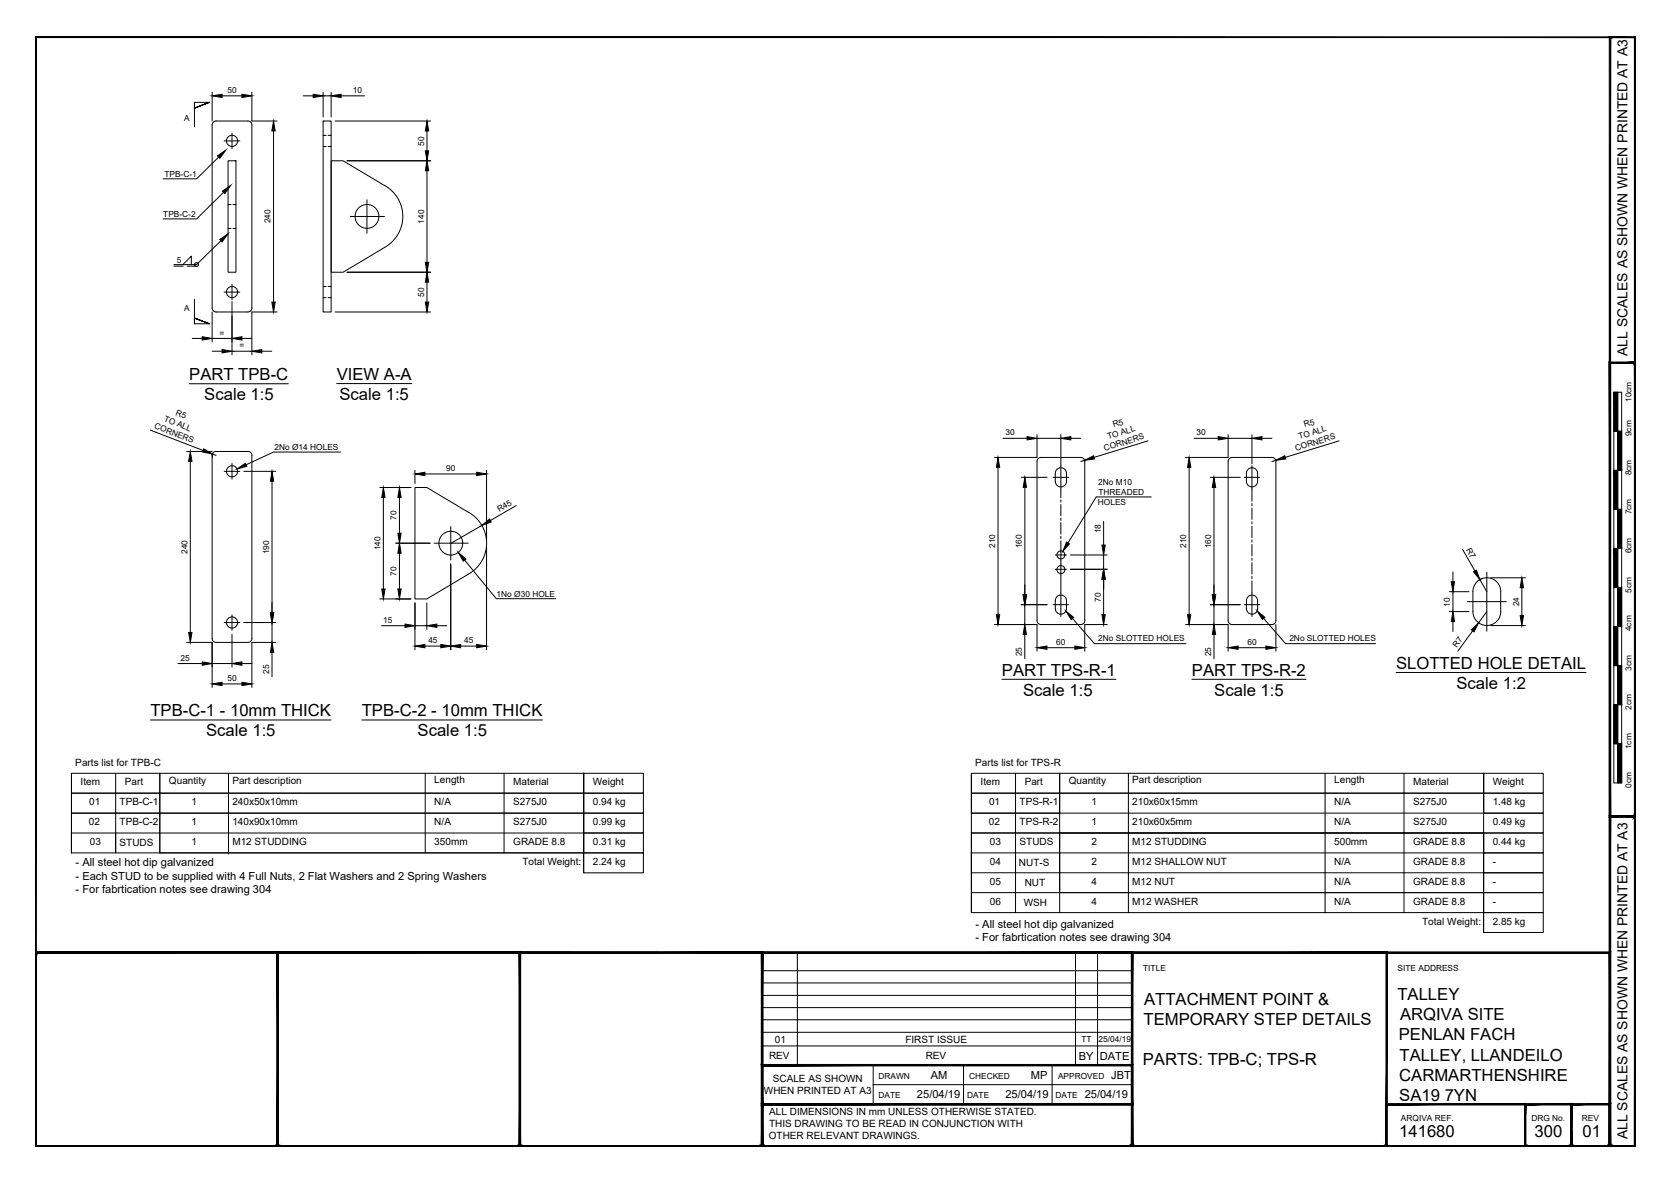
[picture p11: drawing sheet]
<svg xmlns="http://www.w3.org/2000/svg" width="420mm" height="297mm" viewBox="0 0 420 297" stroke-linecap="round" stroke-linejoin="round" font-family="sans-serif">
<!-- layer: PROPOSED OTHER USER 1 -->
<g fill="none" stroke="#000" stroke-width=".25">
<path d="M53.6 30.7l.7-.3h8a.97 .97 0 0 1 1 1v46a1.01 1.01 0 0 1-1 1h-8a1.01 1.01 0 0 1-1-1v-46zM81.2 30.4h2v48h-2zM57.3 40.4h2v28h-2zM96.7 46.7l-10.5-6.3h-3v28h3l10.5-6.2M96.7 46.6a8.9 8.9 0 0 1 0 15.5M53.6 113.7l.7-.3h8a.97 .97 0 0 1 1 1v46a1.01 1.01 0 0 1-1 1h-8a1.01 1.01 0 0 1-1-1v-46zM260.9 115.3l.7-.3h10a.97 .97 0 0 1 1 1v39.9a1.01 1.01 0 0 1-1 1.1h-10a1.01 1.01 0 0 1-1-1.1v-39.9zM265.2 118.9a1.41 1.41 0 0 1 1.4-1.4 1.41 1.41 0 0 1 1.4 1.4M265.2 119v2M268 119v2M309.6 115h10a1.01 1.01 0 0 1 1 1v40a.97 .97 0 0 1-1 1h-10M309.6 115a1.01 1.01 0 0 0-1 1v39.9a1.01 1.01 0 0 0 1 1.1"/>
<path d="M313.2 118.9a1.41 1.41 0 0 1 1.4-1.4 1.41 1.41 0 0 1 1.4 1.4M313.2 119v2M316 119v2M117.7 128.8l-10.4-6.3h-3v28h3l10.4-6.2M117.7 128.7a8.9 8.9 0 0 1 .1 15.5M265.2 121a1.41 1.41 0 0 0 1.4 1.4 1.41 1.41 0 0 0 1.4-1.4M313.2 121a1.41 1.41 0 0 0 1.4 1.4 1.41 1.41 0 0 0 1.4-1.4M265.2 152.9a1.41 1.41 0 0 0 1.4 1.4 1.41 1.41 0 0 0 1.4-1.4M265.2 153v-2a1.41 1.41 0 0 1 1.4-1.5 1.41 1.41 0 0 1 1.4 1.5v2M313.2 152.9a1.41 1.41 0 0 0 1.4 1.4 1.41 1.41 0 0 0 1.4-1.4M313.2 153v-2a1.41 1.41 0 0 1 1.4-1.5 1.41 1.41 0 0 1 1.4 1.5v2M371.2 146.2a3.5 3.5 0 0 1 3.8-.8 3.5 3.5 0 0 1 2.1 3.3v5a3.5 3.5 0 0 1-3.5 3.5 3.5 3.5 0 0 1-3.5-3.5v-5a3.5 3.5 0 0 1 1.1-2.5z"/>
<circle cx="58.3" cy="35.4" r="1.41"/>
<circle cx="92.2" cy="54.4" r="3"/>
<circle cx="58.3" cy="73.4" r="1.41"/>
<circle cx="58.3" cy="118.4" r="1.41"/>
<circle cx="113.3" cy="136.5" r="3"/>
<circle cx="266.6" cy="139.5" r="1.01"/>
<circle cx="58.3" cy="156.4" r="1.41"/>
<circle cx="266.6" cy="143.1" r="1.01"/>
</g>
<!-- layer: PROPOSED OTHER USER 1 - HIDDEN -->
<g fill="none" stroke="#000" stroke-width=".25">
<path d="M81.2 36.8h.8M81.2 34h.8M82.5 36.8h.7M82.5 34h.7M57.3 51.4h.8M57.3 57.4h.8M58.5 51.4h.8M58.5 57.4h.8M81.2 72h.8M81.2 74.8h.8M82.5 72h.7M82.5 74.8h.7"/>
<path d="M266.6 122.9v2.2M266.6 125.6v.6M266.6 126.8v2.8M266.6 130.2v.6M266.6 131.3v2.9M266.6 134.8v.5M266.6 135.9v2.2M314.6 122.9v3.1M314.6 126.5v.6M314.6 127.7v2.8M314.6 131.1v.6M314.6 132.2v2.9"/>
<path d="M314.6 135.7v.5M314.6 136.8v2.9M266.6 140.9v.8M266.6 144.5v4.5M314.6 140.3v.5M314.6 141.4v2.9M314.6 144.8v.6M314.6 146v3"/>
</g>
<!-- layer: TEXT AND DIMENSIONS -->
<g fill="none" stroke="#000" stroke-width=".25">
<path d="M48.9 25.7v1.5l3.7-1.5-3.7 1.5 3.7-1.5h-3.7v6.2M53.3 23.2v7.2M55 39.5l-5.6 5.4h-8.4M55.8 24.1h5M56.3 35.4h4M58.3 33.4v4M63.3 23.2v7.2h6.3M68.7 32.9v43M76.2 24.1h2.5M81.2 24.1h2M81.2 23.2v6.2M83.2 23.2v6.2"/>
<path d="M84.2 30.4h24M85.7 24.1h5.9M107.3 32.9v5M56.2 48.3l-6.8 6.7h-8.4M87.2 40.4h21M88 54.4h8.6M92.2 50.2v8.4M107.3 42.9v23M43.7 66.9h2.4M45.9 66.5l2.2-2.1v2.1M47 66.9h2.4M48.9 75.2v6.2h3.7l-3.7-1.5 3.7 1.5-3.7-1.5v1.5"/>
<path d="M53.3 78.4v7.5M55.5 60.5l-6.1 6h-5.7M56.3 73.4h4M58.3 71.4v4M58.3 75.8v13.4M69.6 78.4h-6.3v10.8M84.2 78.4h24M87.2 68.4h21M107.3 70.9v5M47.5 96.4h25M48.3 85h2.5M53.3 88.3h2.5"/>
<path d="M53.3 85h5M58.3 88.3h5M60.8 85h2.5M65.8 88.3h2.5M84.6 96.4h18.9M37.8 108.1l13.2 5.1M46.9 113.5h6.4M47.8 116v42.9M53.4 114.1l.9 .3M53.5 113.9l-.2 .5 .1 .5M56.3 118.4h4M58.3 116.5v3.9"/>
<path d="M61.3 118.4h8M85.6 113.6h-16.9l-6.9 3.2M104.3 118.2v3.3M106.8 119.1h13M122.3 118.2v17.3M250.8 117.5v37M252 110.2h6.1M256.6 120h6.5M260.6 109.2v5.8h-10.7M260.6 110.2h6M264.6 120h3.9M266.6 109.2v13.7"/>
<path d="M269.1 110.2h2.5M272.5 115.7l-.9 .3M288.5 110.8l-13.6 4.1M298.8 117.5v37M300.1 110.2h6M304.2 120h7.5M308.6 109.2v5.8h-10.7M308.6 110.2h6M312.7 120h3.9M314.6 109.2v7.4M314.6 117v5.9M317.1 110.2h2.5"/>
<path d="M320.6 115.7l-1 .3M336.5 110.8l-13.5 4.1M68.4 120.9v33M95.4 122.5h7.9M96.3 125v23M99.5 136.5h8.6M100.4 125v9M100.4 139v9M109.1 136.5h8.6M113.3 132.3v8.4M121.1 132.1l-7.7 4.4M122.3 137.5v25.8"/>
<path d="M129.7 127l-6.5 3.8M257.5 122.5v27M265.2 139.5h2.8M266.6 138.1v2.8M269 139.5h9.2M277.3 131v6M277.3 139.5v3.6M289.3 124.9h-13.8l-7.1 11.5M305.1 122.5v27M367.5 138l3.1 5.5M56.3 156.4h4M58.3 154.5v3.9"/>
<path d="M58.3 159.4v8.2M61.3 156.4h8M68.4 156.4v5M95.4 150.5h7.9M95.8 157.2h6M104.3 151.5v11.8M104.3 157.2h3M107.3 151.5v6.6M109.8 157.2h2.5M113.3 141.7v21.6M116.8 140.8l7.9 9.7h14.9M249.9 157h10.7v6.7"/>
<path d="M256.6 152h6.5M257.5 147v2.5M257.5 152v5M257.5 159.4v6.1M264.6 152h3.9M265.2 143.1h2.8M266.6 141.7v2.8M266.6 149v5.9M269 143.1h9.2M269.5 155.4l5.5 6.4h23M277.3 145.6v8.9M278.2 157h-5.6v6.7"/>
<path d="M297.9 157h10.7v6.7M304.2 152h7.5M305.1 152v5M305.1 159.4v6.1M312.7 152h3.9M314.6 149v5.9M317.5 155.4l5.6 6.4h22.6M320.6 157v6.7M364.2 153.7h4.9M364.2 148.7h4.9M365.1 143.7v2.5M365.1 148.7v5"/>
<path d="M365.1 156.2v2.5M368.7 151.2h9.8M370.1 158.5l-3.8 5.1M371.9 145.7l1.7 3M372.6 145.3l-1.4 .9M373.6 143.8v14.8M373.6 153.7l-2.1 2.8M374.6 157.2h8.7M374.6 145.2h8.7M382.4 147.7v7M44.7 166.8h6.1M46.9 161.4h6.4v11.4"/>
<path d="M53.3 166.8h5M55.8 171.9h5M60.8 166.8h2.5M68.4 163.9v6.1M69.3 161.4h-6v11.4M106.8 162.4h4M115.8 162.4h4M251.8 170.7h28.6M263.1 162.8h7M299.5 170.7h28.7M311.1 162.8h7M350.8 169h47.8"/>
<path d="M18 194.3v20M29.1 194.3v20M37.8 180.9h45.4M40.2 194.3v20h106.5v-5M57.4 194.3v20.3M90.9 180.9h45.4M106.9 194.3v20M126.7 194.3v20M146.7 194.3h-128.7v5h128.7M146.7 199.3h-128.7v5h128.7M146.7 199.3v20.1M146.7 194.3h15v5h-15z"/>
<path d="M146.7 199.3h15v5h-15zM146.7 194.3v15M244.1 194.3v10M255.2 194.3v35M266.3 194.3v35M283.6 194.3v35M333 194.3v35M352.8 194.3v35M372.8 194.3h-128.7v5h128.7M372.8 199.3h-128.7v5h128.7M372.8 194.3v10M372.8 194.3h15v5h-15z"/>
<path d="M372.8 199.3h15v5h-15zM18 214.3h128.7M18 209.3v5M146.7 204.3h-128.7v5h128.7M146.7 204.3h15v5h-15zM146.7 209.3h15v5h-15zM146.7 214.3h15v5.1h-15zM244.1 209.3v15M244.1 214.3v5M255.2 214.3v5M266.3 204.3h-22.2v5h128.7M266.3 209.3h106.5"/>
<path d="M372.8 209.3h-128.7v5h128.7M372.8 214.3v5h-128.7v5M372.8 209.3h15v5h-15zM372.8 214.3h15v5h-15zM372.8 219.3h15v5h-15zM372.8 209.3v25h15v-5h-15v5M372.8 204.3h15v5h-15zM244.1 224.3v5h128.7v-5M244.1 224.3h128.7M244.1 224.3v5M372.8 224.3h15v5h-15z"/>
<circle cx="49.4" cy="66.5" r=".5"/>
</g>
<g fill="#000" stroke="#000" stroke-width=".25">
<path d="M54.7 39.2l2-1.5-1.4 2.1zM53.3 24.1l2.5-.4v.8zM60.8 23.7l2.5 .4-2.5 .4zM68.7 30.4l.5 2.5h-.9zM78.7 23.7l2.5 .4-2.5 .4zM83.2 24.1l2.5-.4v.8zM107.3 30.4l.4 2.5h-.8zM106.9 37.9h.8l-.4 2.5zM55.9 48l2.1-1.4-1.5 2zM107.3 40.4l.4 2.5h-.8zM55.2 60.2l2.1-1.4-1.5 2zM68.3 75.9h.9l-.5 2.5z"/>
<path d="M106.9 65.9h.8l-.4 2.5zM107.3 68.4l.4 2.5h-.8zM106.9 75.9h.8l-.4 2.5zM50.8 84.6l2.5 .4-2.5 .4zM55.8 87.8l2.5 .5-2.5 .4zM58.3 85l2.5-.4v.8zM63.3 88.3l2.5-.5v.9zM47.8 113.5l.4 2.5h-.8zM51.2 112.8l2.2 1.3-2.5-.5zM59.6 117.9l2.1-1.5 .3 .8zM104.3 119.1l2.5-.4v.8zM119.8 118.7l2.5 .4-2.5 .4z"/>
<path d="M250.8 115l.4 2.5h-.8zM258.1 109.7l2.5 .5-2.5 .4zM266.6 110.2l2.5-.5v.9zM272.5 115.7l2.3-1.2 .3 .8zM298.8 115l.4 2.5h-.8zM306.1 109.7l2.5 .5-2.5 .4zM314.6 110.2l2.5-.5v.9zM320.6 115.7l2.2-1.2 .3 .8zM68.4 118.4l.4 2.5h-.8zM96.3 122.5l.5 2.5h-.9zM100.4 136.5l.4 2.5h-.8zM100 134h.8l-.4 2.5z"/>
<path d="M100.4 122.5l.4 2.5h-.8zM121.1 132.1l1.9-1.7 .5 .8zM257.5 120l.4 2.5h-.8zM268 136.2l.7 .5-1.6 1.9zM276.9 137h.8l-.4 2.5zM305.1 120l.4 2.5h-.9zM47.4 158.9h.8l-.4 2.5zM68 153.9h.8l-.4 2.5zM95.9 148h.9l-.5 2.5zM100 148h.8l-.4 2.5zM101.8 156.8l2.5 .4-2.5 .5zM107.3 157.2l2.5-.4v.9z"/>
<path d="M115.2 138.8l1.9 1.7-.7 .5zM250.4 154.5h.8l-.4 2.5zM257.1 149.5h.8l-.4 2.5zM257.5 157l.4 2.4h-.8zM267.9 153.6l1.9 1.6-.6 .5zM277.3 143.1l.4 2.5h-.8zM276.9 154.5h.8l-.4 2.5zM298.4 154.5h.8l-.4 2.5zM304.6 149.5h.9l-.4 2.5zM305.1 157l.4 2.4h-.9zM315.9 153.5l1.9 1.6-.6 .6zM365.1 153.7l.4 2.5h-.8z"/>
<path d="M364.7 146.2h.8l-.4 2.5zM369.7 158.3l1.8-1.8-1.1 2.3zM370.3 143.7l.7-.4 .9 2.4zM382 154.7h.8l-.4 2.5zM382.4 145.2l.4 2.5h-.8zM50.8 166.3l2.5 .5-2.5 .4zM53.3 171.9l2.5-.4v.8zM58.3 166.8l2.5-.5v.9zM60.8 171.5l2.5 .4-2.5 .4zM68.4 161.4l.4 2.5h-.8zM104.3 162.4l2.5-.5v.9zM110.8 161.9l2.5 .5-2.5 .4z"/>
<path d="M113.3 162.4l2.5-.5v.9zM119.8 161.9l2.5 .5-2.5 .4zM260.6 162.8l2.5-.5v.9zM270.1 162.3l2.5 .5-2.5 .4zM308.6 162.8l2.5-.5v.9zM318.1 162.3l2.5 .5-2.5 .4z"/>
</g>
<!-- layer: 0 -->
<g fill="none" stroke="#000" stroke-width=".25">
<path d="M405.5 98.6h2v98.1h-2zM406.5 98.6v98.1M405.5 118.2h2M405.5 108.4h2M405.5 137.8h2M405.5 128h2M405.5 157.5h2M405.5 147.7h2M405.5 177.1h2M405.5 167.3h2M405.5 186.9h2M200.4 239.4v28.3"/>
<path d="M270.3 239.4v28.3M275.8 239.4v28.3M191.5 250.1h93M191.5 247h93M191.5 243.9h93M191.5 256.3h93M191.5 253.2h93M191.5 259.4h93M191.5 262.8h93M219.4 267.7v9.8M219.4 272.6h65.1M242.1 267.7v9.8"/>
<path d="M264.4 267.7v9.8"/>
</g>
<g fill="#000" stroke="#000" stroke-width=".25">
<path d="M8.9 9.3l.2 .1h401.6zM8.9 9.3h402l-.2 .1z"/>
<path d="M404.4 9.3l.3 .1zM404.4 9.3l.3 .1-.3 278.6zM404.7 9.4l-.3 278.6 .3-.1zM404.4 288l.3-.1z"/>
<path d="M404.6 9.3l.1 .1h6zM404.6 9.3h6.3l-.2 .1z"/>
<path d="M410.7 9.4v278.5l.2-278.6zM410.9 9.3v278.7l-.2-.1z"/>
<path d="M410.7 9.4v278.5l.2-278.6zM410.9 9.3v278.7l-.2-.1z"/>
<path d="M404.4 91l.3 .3 6.2-.3zM404.7 91.3l6.2-.3-.2 .3zM410.9 91l-.2 .3z"/>
<path d="M404.4 91l.3 114v-113.7zM404.4 91l.3 114-.3 .3z"/>
<path d="M405.5 98.6l1 9.8v-9.8zM405.5 98.6l1 9.8h-1z"/>
<path d="M410.9 91.1l-.2 .2 .2 113.9zM410.7 91.3l.2 113.9-.2-.2zM410.7 205l.2 .3zM404.7 205h6l.2 .3zM404.7 205l-.3 .3h6.5z"/>
<path d="M405.5 118.2l1 9.8v-9.8zM405.5 118.2l1 9.8h-1z"/>
<path d="M406.5 108.4l1 9.8v-9.8zM406.5 108.4l1 9.8h-1z"/>
<path d="M405.5 137.8l1 9.8v-9.8zM405.5 137.8l1 9.8h-1z"/>
<path d="M406.5 128l1 9.8v-9.8zM406.5 128l1 9.8h-1z"/>
<path d="M405.5 157.5l1 9.8v-9.8zM405.5 157.5l1 9.8h-1z"/>
<path d="M406.5 147.6l1 9.9v-9.9zM406.5 147.6l1 9.9h-1z"/>
<path d="M405.5 177.1l1 9.8v-9.8zM405.5 177.1l1 9.8h-1z"/>
<path d="M406.5 167.3l1 9.8v-9.8zM406.5 167.3l1 9.8h-1z"/>
<path d="M406.5 186.9l1 9.8v-9.8zM406.5 186.9l1 9.8h-1z"/>
<path d="M404.4 205l.3 .3 6.2-.3zM404.7 205.3l6.2-.3-.2 .3zM410.9 205l-.2 .3z"/>
<path d="M410.9 205.1l-.2 .2 .2 82.7zM410.7 205.3l.2 82.7-.2-.1zM410.7 287.9l.2 .1z"/>
<path d="M8.9 239.2l.2 .4zM8.9 239.2l395.5 .4h-395.3zM8.9 239.2l395.5 .4 .3-.4z"/>
<path d="M9.1 239.6h60.5l.3-.4zM8.9 239.2h61l-60.8 .4zM8.9 239.2l.2 .4z"/>
<path d="M69.9 239.6h60.6l.3-.4zM69.6 239.2h61.2l-60.9 .4zM69.6 239.2l.3 48.7v-48.3zM69.6 239.2l.3 48.7-.3 .1zM69.6 288l.3-.1z"/>
<path d="M130.8 239.6h60.5l.4-.4zM130.5 239.2h61.2l-60.9 .4zM130.5 239.2l.3 48.7v-48.3zM130.5 239.2l.3 48.7-.3 .1zM130.5 288l.3-.1z"/>
<path d="M191.7 239.6h92.6l.4-.4zM191.3 239.2h93.4l-93 .4zM191.3 239.2l.4 48.7v-48.3zM191.3 239.2l.4 48.7-.4 .1zM191.3 288l.4-.1z"/>
<path d="M284.7 239.6h63.6l.3-.4zM284.3 239.2h64.3l-63.9 .4zM284.3 239.2l.4 48.7v-48.3zM284.3 239.2l.4 48.7-.4 .1zM284.3 288l.4-.1z"/>
<path d="M404.7 239.2l-.3 .4 .3 48.4zM404.4 239.6l.3 48.4-.3-.1zM404.4 287.9l.3 .1z"/>
<path d="M191.3 277.3l.4 .4 93-.4zM191.7 277.7l93-.4-.4 .4zM284.7 277.3l-.4 .4 .4 10.3zM284.3 277.7l.4 10.3-.4-.1zM284.3 287.9l.4 .1z"/>
<path d="M191.3 277.7h93.4l-.4-.4zM191.3 277.7l.4-.4h92.6zM191.3 267.5v10.2l.4-.4zM191.3 267.5l.4 .4v9.4zM191.3 267.5l.4 .4 93-.4zM191.7 267.9l93-.4-.4 .4zM284.7 267.5l-.4 .4 .4 9.8zM284.3 267.9l.4 9.8-.4-.4z"/>
<path d="M383.1 277.3l.3 .4 11.7-.4zM383.4 277.7l11.7-.4-.4 .4zM394.7 277.7l.4 10.3v-10.7zM394.7 277.7l.4 10.3-.4-.1zM394.7 287.9l.4 .1z"/>
<path d="M348.5 277.7h34.8v-.4zM348.5 277.3h34.8l-34.8 .4z"/>
<path d="M394.7 277.3l.4 .4 9.6-.4zM395.1 277.7l9.6-.4-.3 .4zM404.7 277.3l-.3 .4 .3 10.3zM404.4 277.7l.3 10.3-.3-.1zM404.4 287.9l.3 .1z"/>
<path d="M9.1 9.4l-.2 278.6 .2-.1zM8.9 9.3l.2 .1-.2 278.6z"/>
<path d="M9.1 239.6l-.2 48.4 .2-.1zM8.9 239.4l.2 .2-.2 48.4z"/>
<path d="M9.1 287.9l60.7 .1-.2-.1zM9.1 287.9l60.7 .1h-60.9z"/>
<path d="M69.6 287.9l.3 .1zM69.9 239.2v48.8l-.3-.1zM69.9 239.2l-.3 .4v48.3z"/>
<path d="M69.9 287.9l60.7 .1-.1-.1zM69.9 287.9l60.7 .1h-60.8z"/>
<path d="M130.5 287.9l.3 .1zM130.8 239.2v48.8l-.3-.1zM130.8 239.2l-.3 .4v48.3z"/>
<path d="M130.8 287.9l60.7 .1-.2-.1zM130.8 287.9l60.7 .1h-60.9z"/>
<path d="M191.3 287.9l.4 .1zM191.7 239.2v48.8l-.4-.1zM191.3 239.6v48.3l.4-48.7z"/>
<path d="M191.7 287.9l92.8 .1-.2-.1zM191.7 287.9l92.8 .1h-93z"/>
<path d="M284.3 287.9l.4 .1zM284.7 239.2v48.8l-.4-.1zM284.7 239.2l-.4 .4v48.3z"/>
<path d="M191.5 288h93l-.2-.1zM191.5 288l.2-.1h92.6zM191.3 288l.4-.1zM191.7 277.7v10.2l-.4 .1zM191.3 277.3v10.7l.4-10.3z"/>
<path d="M284.7 287.9l63.8 .1-.2-.1zM284.7 287.9l63.8 .1h-64z"/>
<path d="M348.3 287.9l.3 .1zM348.6 239.2v48.8l-.3-.1zM348.6 239.2l-.3 .4v48.3z"/>
<path d="M383.3 288h11.6l-.2-.1zM383.4 287.9h11.3l-11.4 .1zM383.1 288l.3-.1zM383.4 277.7v10.2l-.3 .1zM383.1 277.3v10.7l.3-10.3z"/>
<path d="M8.9 288h395.7l-.2-.1zM8.9 288l.2-.1h395.3zM8.9 239.4v48.6l.2-.1zM8.9 239.4l.2 .2v48.3z"/>
<path d="M394.9 288h9.7l-.2-.1zM394.9 288l.2-.1h9.3zM394.7 288l.4-.1zM395.1 277.7v10.2l-.4 .1zM394.7 277.3v10.7l.4-10.3z"/>
<path d="M9.1 287.9l401.8 .1-.2-.1zM9.1 287.9l401.8 .1h-402z"/>
<path d="M404.7 287.9l6.2 .1-.2-.1zM404.7 287.9l6.2 .1h-6.3z"/>
<path d="M404.6 288h6.3l-.2-.1zM404.7 287.9h6l-6.1 .1zM404.4 288l.3-.1zM404.7 205.3v82.6l-.3 .1zM404.4 205v83l.3-82.7z"/>
</g>
<g font-size="4.2">
<text x="47.5" y="95.5">PART TPB-C</text>
<text x="84.6" y="95.5">VIEW A-A</text>
<text x="51.3" y="100.6">Scale 1:5</text>
<text x="85.3" y="100.5">Scale 1:5</text>
<text x="251.8" y="169.8">PART TPS-R-1</text>
<text x="299.5" y="169.8">PART TPS-R-2</text>
<text x="350.8" y="168.1">SLOTTED HOLE DETAIL</text>
<text x="366" y="173.2">Scale 1:2</text>
<text x="257.1" y="174.9">Scale 1:5</text>
<text x="305.1" y="174.9">Scale 1:5</text>
<text x="37.8" y="180">TPB-C-1 - 10mm THICK</text>
<text x="51.8" y="185.1">Scale 1:5</text>
<text x="90.9" y="180">TPB-C-2 - 10mm THICK</text>
<text x="104.9" y="185.1">Scale 1:5</text>
<text x="351.1" y="251.4">TALLEY</text>
<text x="287.4" y="257.5">TEMPORARY STEP DETAILS</text>
<text x="287.5" y="252.5">ATTACHMENT POINT &amp;</text>
<text x="351.8" y="256.4">ARQIVA SITE</text>
<text x="351.5" y="261.5">PENLAN FACH</text>
<text x="287.2" y="267.5">PARTS: TPB-C; TPS-R</text>
<text x="351.7" y="266.5">TALLEY, LLANDEILO</text>
<text x="351.6" y="271.5">CARMARTHENSHIRE</text>
<text x="351.6" y="276.6">SA19 7YN</text>
<text x="351.6" y="285.7">141680</text>
<text x="385.6" y="285.7">300</text>
<text x="397.7" y="285.7">01</text>
</g>
<g font-size="3.5">
<text x="409" y="89.4" transform="rotate(-90 409 89.4)">ALL SCALES AS SHOWN WHEN PRINTED AT A3</text>
<text x="409" y="286.3" transform="rotate(-90 409 286.3)">ALL SCALES AS SHOWN WHEN PRINTED AT A3</text>
</g>
<g font-size="2.8">
<text x="19" y="217.7">- All steel hot dip galvanized</text>
<text x="19" y="221.1">- Each STUD to be supplied with 4 Full Nuts, 2 Flat Washers and 2 Spring Washers</text>
<text x="19" y="224.5">- For fabrtication notes see drawing 304</text>
<text x="245.1" y="233.2">- All steel hot dip galvanized</text>
<text x="245.1" y="236.5">- For fabrtication notes see drawing 304</text>
<text x="271.1" y="266.3">BY</text>
<text x="276.4" y="266.3">DATE</text>
<text x="233.9" y="271.1">AM</text>
<text x="259" y="271.1">MP</text>
<text x="279.3" y="271.1">JBT</text>
<text x="230.4" y="276">25/04/19</text>
<text x="252.7" y="276">25/04/19</text>
<text x="272.6" y="276">25/04/19</text>
</g>
<g font-size="2.5">
<text x="18.9" y="192.4">Parts list for TPB-C</text>
<text x="20.3" y="197.4">Item</text>
<text x="31.4" y="197.4">Part</text>
<text x="42.5" y="196.9">Quantity</text>
<text x="58.4" y="196.9">Part description</text>
<text x="109.1" y="196.9">Length</text>
<text x="129" y="197.4">Material</text>
<text x="149" y="197.4">Weight</text>
<text x="245.1" y="192.4">Parts list for TPS-R</text>
<text x="246.4" y="197.4">Item</text>
<text x="257.5" y="197.4">Part</text>
<text x="268.6" y="196.9">Quantity</text>
<text x="284.5" y="196.9">Part description</text>
<text x="335.3" y="196.9">Length</text>
<text x="355.1" y="197.4">Material</text>
<text x="375.1" y="197.4">Weight</text>
<text x="22.4" y="202.4">01</text>
<text x="30.1" y="202.4">TPB-C-1</text>
<text x="48.2" y="202.4">1</text>
<text x="58.4" y="202.4">240x50x10mm</text>
<text x="109.1" y="202.4">N/A</text>
<text x="129" y="202.4">S275J0</text>
<text x="149" y="202.4">0.94 kg</text>
<text x="248.5" y="202.4">01</text>
<text x="256.2" y="202.4">TPS-R-1</text>
<text x="274.3" y="202.4">1</text>
<text x="284.5" y="202.4">210x60x15mm</text>
<text x="335.3" y="202.4">N/A</text>
<text x="355.1" y="202.4">S275J0</text>
<text x="375.1" y="202.4">1.48 kg</text>
<text x="22.4" y="207.4">02</text>
<text x="30.1" y="207.4">TPB-C-2</text>
<text x="48.2" y="207.4">1</text>
<text x="58.4" y="207.4">140x90x10mm</text>
<text x="109.1" y="207.4">N/A</text>
<text x="129" y="207.4">S275J0</text>
<text x="149" y="207.4">0.99 kg</text>
<text x="248.5" y="207.4">02</text>
<text x="256.2" y="207.4">TPS-R-2</text>
<text x="274.3" y="207.4">1</text>
<text x="284.5" y="207.4">210x60x5mm</text>
<text x="335.3" y="207.4">N/A</text>
<text x="355.1" y="207.4">S275J0</text>
<text x="375.1" y="207.4">0.49 kg</text>
<text x="22.6" y="212.4">03</text>
<text x="30" y="212.7">STUDS</text>
<text x="48.2" y="212.4">1</text>
<text x="58.4" y="212.4">M12 STUDDING</text>
<text x="109.1" y="212.4">350mm</text>
<text x="129" y="212.4">GRADE 8.8</text>
<text x="149" y="212.4">0.31 kg</text>
<text x="248.8" y="212.4">03</text>
<text x="256.2" y="212.4">STUDS</text>
<text x="274.3" y="212.4">2</text>
<text x="284.5" y="212.3">M12 STUDDING</text>
<text x="335.3" y="212.4">500mm</text>
<text x="355.1" y="212.4">GRADE 8.8</text>
<text x="375.1" y="212.4">0.44 kg</text>
<text x="131.3" y="217.4">Total Weight:</text>
<text x="149" y="217.4">2.24 kg</text>
<text x="248.8" y="217.4">04</text>
<text x="256.1" y="217.7">NUT-S</text>
<text x="274.3" y="217.4">2</text>
<text x="284.5" y="217.4">M12 SHALLOW NUT</text>
<text x="335.3" y="217.4">N/A</text>
<text x="355.1" y="217.4">GRADE 8.8</text>
<text x="375.1" y="217.4">-</text>
<text x="248.8" y="222.4">05</text>
<text x="248.8" y="227.4">06</text>
<text x="257.2" y="227.7">WSH</text>
<text x="257.5" y="222.6">NUT</text>
<text x="274.3" y="222.4">4</text>
<text x="274.3" y="227.4">4</text>
<text x="284.5" y="222.4">M12 NUT</text>
<text x="284.5" y="227.4">M12 WASHER</text>
<text x="335.3" y="222.4">N/A</text>
<text x="335.3" y="227.4">N/A</text>
<text x="355.1" y="222.4">GRADE 8.8</text>
<text x="355.1" y="227.4">GRADE 8.8</text>
<text x="375.1" y="222.4">-</text>
<text x="375.1" y="227.4">-</text>
<text x="357.4" y="232.4">Total Weight:</text>
<text x="375.1" y="232.4">2.85 kg</text>
<text x="194.7" y="262">01</text>
<text x="227.5" y="262">FIRST ISSUE</text>
<text x="193.3" y="266.2">REV</text>
<text x="232.6" y="266.2">REV</text>
<text x="192" y="275">WHEN PRINTED AT A3</text>
<text x="194.2" y="272">SCALE AS SHOWN</text>
<text x="193.3" y="280.3">ALL DIMENSIONS IN mm UNLESS OTHERWISE STATED.</text>
<text x="193.2" y="286.3">OTHER RELEVANT DRAWINGS.</text>
<text x="193.3" y="283.3">THIS DRAWING TO BE READ IN CONJUNCTION WITH</text>
</g>
<g font-size="2.1">
<text x="57.1" y="23.4">50</text>
<text x="88.7" y="23.4">10</text>
<text x="46.3" y="30.4">A</text>
<text x="106.6" y="36.6" transform="rotate(-90 106.6 36.6)">50</text>
<text x="41.3" y="44.4">TPB-C-1</text>
<text x="41" y="54.5">TPB-C-2</text>
<text x="68" y="56.1" transform="rotate(-90 68 56.1)">240</text>
<text x="106.6" y="56.2" transform="rotate(-90 106.6 56.2)">140</text>
<text x="44.5" y="66.2">5</text>
<text x="106.6" y="74.6" transform="rotate(-90 106.6 74.6)">50</text>
<text x="46.3" y="78.1">A</text>
<text x="55.2" y="84.3">=</text>
<text x="60.2" y="87.6">=</text>
<text x="409.9" y="101" transform="rotate(-90 409.9 101)">10cm</text>
<text x="38.6" y="107.6" transform="rotate(21 38.6 107.6)">CORNERS</text>
<text x="41.1" y="105.9" transform="rotate(21 41.1 105.9)">TO ALL</text>
<text x="44" y="104.3" transform="rotate(21 44 104.3)">R5</text>
<text x="279.9" y="107.4" transform="rotate(-17 279.9 107.4)">R5</text>
<text x="327.9" y="107.4" transform="rotate(-17 327.9 107.4)">R5</text>
<text x="69" y="113.1">2No Ø14 HOLES</text>
<text x="252.7" y="109.4">30</text>
<text x="277.7" y="113.3" transform="rotate(-17 277.7 113.3)">CORNERS</text>
<text x="278.5" y="110.4" transform="rotate(-17 278.5 110.4)">TO ALL</text>
<text x="300.7" y="109.4">30</text>
<text x="325.7" y="113.3" transform="rotate(-17 325.7 113.3)">CORNERS</text>
<text x="326.5" y="110.4" transform="rotate(-17 326.5 110.4)">TO ALL</text>
<text x="409.9" y="109.6" transform="rotate(-90 409.9 109.6)">9cm</text>
<text x="112.1" y="118.4">90</text>
<text x="409.9" y="119.5" transform="rotate(-90 409.9 119.5)">8cm</text>
<text x="276" y="121.8">2No M10</text>
<text x="276" y="124.3">THREADED</text>
<text x="99.7" y="130.7" transform="rotate(-90 99.7 130.7)">70</text>
<text x="125.5" y="128.7" transform="rotate(-30 125.5 128.7)">R45</text>
<text x="275.9" y="126.9">HOLES</text>
<text x="409.9" y="129.3" transform="rotate(-90 409.9 129.3)">7cm</text>
<text x="250.1" y="137.7" transform="rotate(-90 250.1 137.7)">210</text>
<text x="256.8" y="137.8" transform="rotate(-90 256.8 137.8)">160</text>
<text x="276.6" y="134" transform="rotate(-90 276.6 134)">18</text>
<text x="298.1" y="137.7" transform="rotate(-90 298.1 137.7)">210</text>
<text x="304.3" y="137.8" transform="rotate(-90 304.3 137.8)">160</text>
<text x="47.1" y="139.2" transform="rotate(-90 47.1 139.2)">240</text>
<text x="67.6" y="139.3" transform="rotate(-90 67.6 139.3)">190</text>
<text x="95.6" y="138.3" transform="rotate(-90 95.6 138.3)">140</text>
<text x="368.4" y="138.1" transform="rotate(60 368.4 138.1)">R7</text>
<text x="409.9" y="139.1" transform="rotate(-90 409.9 139.1)">6cm</text>
<text x="99.7" y="144.7" transform="rotate(-90 99.7 144.7)">70</text>
<text x="124.8" y="149.9">1No Ø30 HOLE</text>
<text x="409.9" y="148.9" transform="rotate(-90 409.9 148.9)">5cm</text>
<text x="276.6" y="151.2" transform="rotate(-90 276.6 151.2)">70</text>
<text x="364.4" y="152.4" transform="rotate(-90 364.4 152.4)">10</text>
<text x="381.7" y="152.3" transform="rotate(-90 381.7 152.3)">24</text>
<text x="96.3" y="156.5">15</text>
<text x="107.6" y="161.6">45</text>
<text x="116.6" y="161.6">45</text>
<text x="276" y="161">2No SLOTTED HOLES</text>
<text x="324" y="161">2No SLOTTED HOLES</text>
<text x="409.9" y="158.6" transform="rotate(-90 409.9 158.6)">4cm</text>
<text x="45.3" y="166">25</text>
<text x="256.8" y="164.9" transform="rotate(-90 256.8 164.9)">25</text>
<text x="265.4" y="162">60</text>
<text x="304.3" y="164.9" transform="rotate(-90 304.3 164.9)">25</text>
<text x="313.5" y="162">60</text>
<text x="366.1" y="162.8" transform="rotate(-54 366.1 162.8)">R7</text>
<text x="57.1" y="171.1">50</text>
<text x="67.6" y="169.4" transform="rotate(-90 67.6 169.4)">25</text>
<text x="409.9" y="168.6" transform="rotate(-90 409.9 168.6)">3cm</text>
<text x="409.9" y="178.3" transform="rotate(-90 409.9 178.3)">2cm</text>
<text x="409.9" y="188.3" transform="rotate(-90 409.9 188.3)">1cm</text>
<text x="409.9" y="198" transform="rotate(-90 409.9 198)">0cm</text>
<text x="287.3" y="243.9">TITLE</text>
<text x="351.2" y="243.9">SITE ADDRESS</text>
<text x="271.7" y="261.9">TT</text>
<text x="276.1" y="261.9">25/04/19</text>
<text x="220.8" y="271.1">DRAWN</text>
<text x="243.5" y="271.1">CHECKED</text>
<text x="265.9" y="271.1">APPROVED</text>
<text x="220.8" y="276">DATE</text>
<text x="243" y="276">DATE</text>
<text x="265.2" y="276">DATE</text>
<text x="352.1" y="281.6">ARQIVA REF.</text>
<text x="384.8" y="281.6">DRG No.</text>
<text x="397.5" y="281.6">REV</text>
</g>
</svg>
